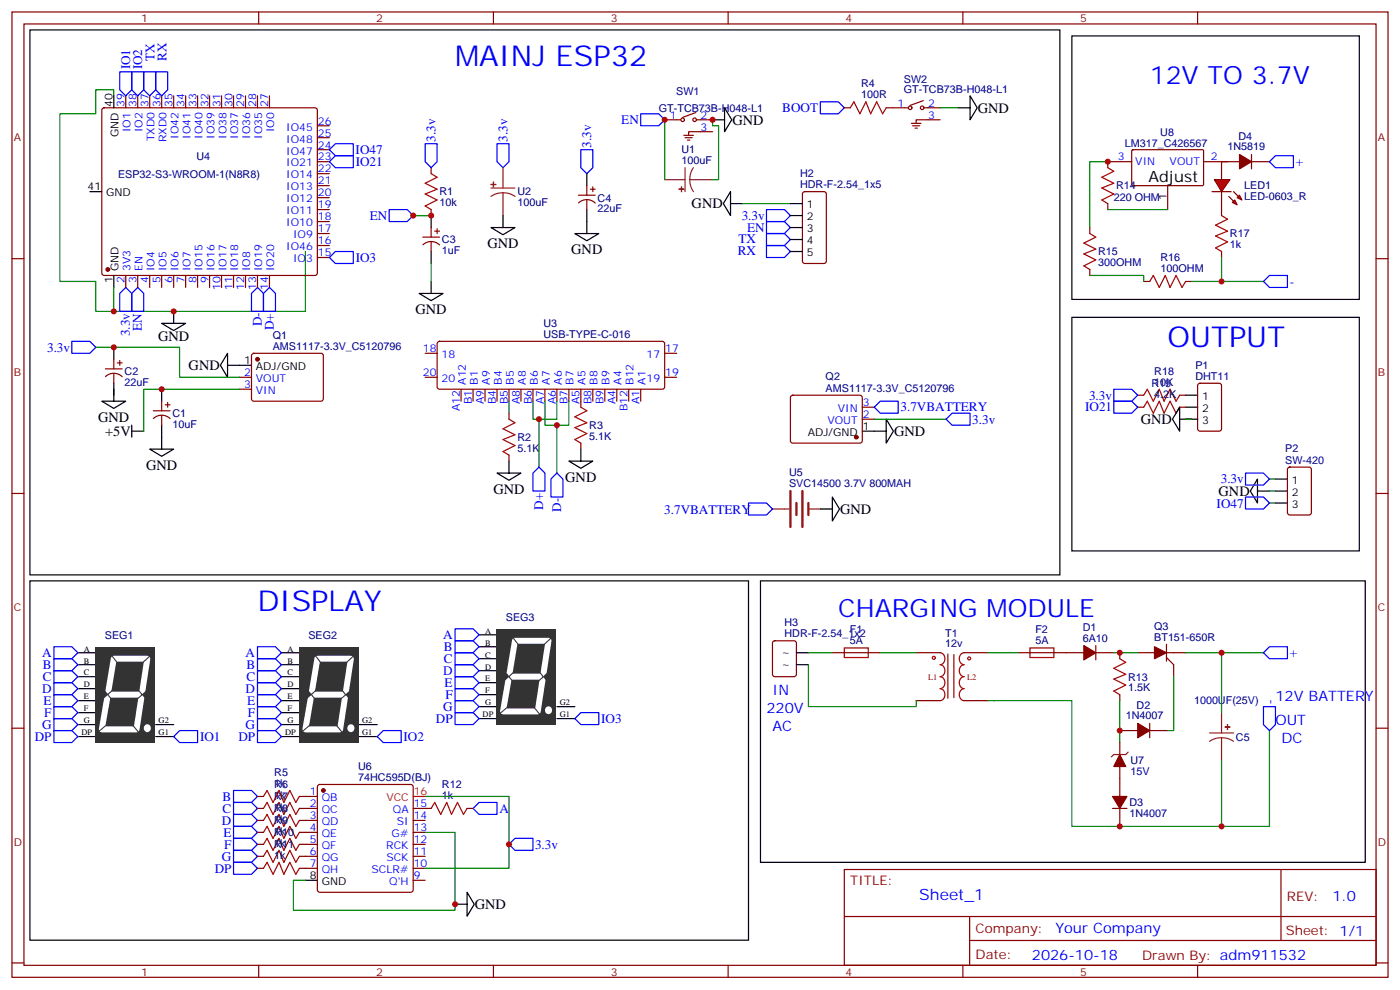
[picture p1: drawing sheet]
<svg xmlns="http://www.w3.org/2000/svg" width="412mm" height="292mm" viewBox="0 0 412 292" stroke-linecap="round" stroke-linejoin="round" font-family="sans-serif">
<g fill="none" stroke="#870000" stroke-width=".35">
<path d="M3.5 3.5h405.4v284.4h-405.4zM7.1 7.1h398.2v277.2h-398.2zM76.2 3.5v3.6M145.3 3.5v3.6M214.5 3.5v3.6M283.6 3.5v3.6M352.8 3.5v3.6M30.2 32l.5-.2h62.1l.5 .2 .2 .5v47.9l-.2 .5-.5 .2h-62.1l-.5-.2-.2-.5v-47.9zM37 28.2v3.6M40.6 28.2v3.6M44.1 28.2v3.6M47.6 28.2v3.6"/>
<path d="M51.2 28.2v3.6M54.7 28.2v3.6M58.2 28.2v3.6M61.7 28.2v3.6M65.3 28.2v3.6M68.8 28.2v3.6M72.3 28.2v3.6M75.8 28.2v3.6M79.4 28.2v3.6M93.5 37h3.5M195.8 35.3h4.6M201.4 39.9h2.9"/>
<path d="M205 33.2l-3.9 1.4M205.3 35.3h4.6M209.9 38.8h-7.1v1.1M248.7 31.8h1.8M261.1 31.8h6.3M268.5 36.3h2.8M268.8 37h2.1M269.5 37.7h.7M272 29.6l-3.9 1.4M272.3 31.8h4.6M276.9 35.3h-7v1M93.5 58.2h3.5"/>
<path d="M93.5 54.7h3.5M93.5 51.2h3.5M93.5 47.6h3.5M93.5 44.1h3.5M93.5 40.6h3.5M127 49.4v1.8M170.4 57.5h4.9M170.4 59.8a3.5 3.5 0 0 1 4.9 0M172.9 54.7v2.8M172.9 58.9v2.8M173.9 55.7h1.4M174.6 55v1.4"/>
<path d="M201.8 40.6h2.1M202.5 41.3h.7M236.6 56.7l.5-.3h5.6l.7 .5v20l-.4 .7h-5.9l-.7-.5v-20zM3.5 76.2h3.6M93.5 75.8h3.5M93.5 72.3h3.5M93.5 68.8h3.5M93.5 65.3h3.5M93.5 61.7h3.5M124.5 69.8h5M124.6 72.1a3.5 3.5 0 0 1 4.9 .1M127 61.7v1.8"/>
<path d="M127 67v2.8M127 71.3v2.8M128.1 68.1h1.4M128.8 67.4v1.4M405.3 76.2h3.6M37 81.1v3.6M40.6 81.1v3.6M44.1 81.1v3.6M47.6 81.1v3.6M51.2 81.1v3.6M54.7 81.1v3.6M58.2 81.1v3.6"/>
<path d="M61.7 81.1v3.6M65.3 81.1v3.6M68.8 81.1v3.6M72.3 81.1v3.6M75.8 81.1v3.6M79.4 81.1v3.6M31 108.7h5M31.1 110.9a3.5 3.5 0 0 1 4.9 .1M33.5 105.8v2.9M33.5 110.1v2.8M34.6 106.9h1.4M35.3 106.2v1.4"/>
<path d="M47.6 118.2v2.8M48.7 119.2h1.4M49.4 118.5v1.4M70.6 114.7h3.5M70.6 111.1h3.5M74.3 104.3l.5-.2h20l.4 .7v12.9l-.7 .5-20-.1-.4-.6v-12.7zM125.2 111.1h3.6M125.2 104.1h3.6M129 100.7l.5-.2h65.6l.5 .2 .2 .5v12.7l-.2 .5-.5 .3h-65.6l-.5-.3-.2-.5v-12.7zM135.8 114.7v3.5M139.3 114.7v3.5M142.9 114.7v3.5"/>
<path d="M146.4 114.7v3.5M149.9 114.7v3.5M153.5 114.7v3.5M157 114.7v3.5M160.5 114.7v3.5M164 114.7v3.5M167.6 114.7v3.5M171.1 114.7v5.2M174.6 114.7v3.5M178.2 114.7v3.5M181.7 114.7v3.5M185.2 114.7v3.5"/>
<path d="M188.7 114.7v3.5M195.8 111.1h3.5M195.8 104.1h3.5M233.1 116.6l.4-.2 20.1 .1 .4 .6-.1 13-.6 .4h-20l-.5-.7v-12.7zM254 119.9h3.5M45.2 121h4.9M45.2 123.3a3.5 3.5 0 0 1 4.9 0M47.6 122.4v2.8M149.9 121.7v1.8M149.9 134.1v1.7M171.1 130.5v1.8M254 123.5h3.5"/>
<path d="M3.5 145.3h3.6M405.3 145.3h3.6M3.5 214.5h3.6M405.3 214.5h3.6M248.7 256.1h156.6v28.2h-156.6zM377.3 256.1v20.9M248.7 270h156.5M285.6 277h119.6M285.6 270v14.1M3.5 283.6h3.6M76.2 284.3v3.6M145.3 284.3v3.6"/>
<path d="M214.5 284.3v3.6M283.6 284.3v3.6M352.8 284.3v3.6M405.3 283.6h3.6"/>
<circle cx="201.1" cy="35.3" r=".53"/>
<circle cx="204.6" cy="35.3" r=".53"/>
<circle cx="268.1" cy="31.7" r=".53"/>
<circle cx="271.6" cy="31.7" r=".53"/>
</g>
<g fill="none" stroke="#000" stroke-width=".35">
<path d="M8.8 8.8h303.4v160.5h-303.4zM33.5 28.2v3.6M209.9 35.3h3.5M213.4 31.8l2.1 3.5-2.1 3.5zM282.2 31.8h3.6M285.8 28.2l2.1 3.6-2.1 3.5zM26.5 56.4h3.5M172.9 51.2v3.5M215.2 56.4v7.1l-2.1-3.5zM215.2 60h3.5M232.8 60h3.6M127 63.5v3.5"/>
<path d="M127 74.1v3.5M144.6 67h7.1l-3.5 2.1zM148.2 63.5v3.5M169.3 68.8h7.1l-3.5 2.1zM172.9 61.7v7.1M232.8 63.5h3.6M232.8 67h3.6M232.8 70.6h3.6M232.8 74.1h3.6M33.5 81.1v3.6M47.6 95.2h7.1l-3.5 2.2zM51.2 91.7v3.5"/>
<path d="M123.5 86.4h7l-3.5 2.1zM127 82.9v3.5M30 118.2h7l-3.5 2.1zM33.5 102.3v3.5M33.5 112.9v5.3M47.6 114.7v3.5M67 104.1v7l-2.1-3.5zM67 107.6h7.1M38.8 127h3.5M38.8 125.2v3.6M44.1 132.3h7.1l-3.6 2.1zM47.6 125.2v7.1"/>
<path d="M146.4 139.3h7.1l-3.6 2.2zM149.9 135.8v3.5M167.6 135.8h7l-3.5 2.1zM171.1 132.3v3.5M254 127h7.1M261.1 123.5l2.1 3.5-2.1 3.5zM241.7 149.9h3.5M245.2 146.4l2.1 3.5-2.1 3.6zM22.9 192.3h5.3M22.9 195.8h5.3M22.9 199.3h5.3M22.9 202.8h5.3"/>
<path d="M22.9 206.4h5.3M22.9 209.9h5.3M22.9 213.4h5.3M22.9 217h5.3M45.9 213.4h5.3M45.9 217h5.3"/>
</g>
<g fill="none" stroke="#008700" stroke-width=".35">
<path d="M33.5 28.2v-1.7h-5.3v7h-10.6v49.4h10.6v8.8h61.8v-17.6M195.8 35.3v17.6M209.9 35.3v1.7h1.8v15.9h-1.8M276.9 31.8h5.3M218.7 60h14.1M121.7 63.5h5.3M127 77.6v5.3M33.5 84.7v7M28.2 102.3h24.7v8.8h17.7M70.6 114.7h-28.3v12.3M149.9 118.2v3.5M157 118.2v5.3h7v-5.3"/>
<path d="M160.5 118.2v7h7.1v-7M158.7 123.5v14.1M164 125.2v14.1M257.5 123.5h21.2"/>
</g>
<g fill="#870000" stroke="#870000" stroke-width=".35">
<circle cx="75.8" cy="105.8" r=".53"/>
<circle cx="31.7" cy="79.4" r=".53"/>
<circle cx="252.2" cy="128.8" r=".53"/>
</g>
<g fill="none" stroke="#00f" stroke-width=".35">
<path d="M42.3 21.2h3.6v5.3l-1.8 1.7-1.8-1.7zM45.9 21.2h3.5v5.3l-1.8 1.7-1.7-1.7zM188.7 33.5h5.3l1.8 1.8-1.8 1.7h-5.3zM241.7 30h5.2l1.8 1.8-1.8 1.7h-5.2zM125.2 42.3h3.6v5.3l-1.8 1.8-1.8-1.8zM146.4 42.3h3.5v5.3l-1.7 1.8-1.8-1.8zM171.1 44.1h3.5v5.3l-1.7 1.8-1.8-1.8zM114.7 61.7h5.2l1.8 1.8-1.8 1.8h-5.2zM225.8 61.7h5.3l1.7 1.8-1.7 1.8h-5.3zM225.8 65.3h5.3l1.7 1.7-1.7 1.8h-5.3zM225.8 72.3h5.3l1.7 1.8-1.7 1.7h-5.3zM225.8 68.8h5.3l1.7 1.8-1.7 1.7h-5.3z"/>
<path d="M37 84.7l1.8 1.7v5.3h-3.5v-5.3zM38.8 86.4l1.8-1.7 1.7 1.7v5.3h-3.5zM75.8 84.7l1.8 1.7v5.3h-3.5v-5.3zM79.4 84.7l1.7 1.7v5.3h-3.5v-5.3zM21.2 100.5h5.3l1.7 1.8-1.7 1.8h-5.3zM259.3 118.2h5.3v3.5h-5.3l-1.8-1.8zM158.7 137.6l1.8 1.7v5.3h-3.5v-5.3zM164 139.3l1.8 1.8v5.3h-3.5v-5.3zM278.7 123.5l1.8-1.8h5.3v3.5h-5.3zM220.5 148.2h5.3l1.7 1.7-1.7 1.8h-5.3z"/>
</g>
<path d="M250.5 31.8l1-1.8 1.8 3.5 1.8-3.5 1.4 3.5 1.7-3.5 1.8 3.5 1.1-1.7M127 51.2l1.8 1-3.6 1.8 3.6 1.7-3.6 1.4 3.6 1.8-3.6 1.8 1.8 1M171.1 119.9l1.8 1.1-3.6 1.8 3.6 1.7-3.6 1.4 3.6 1.8-3.6 1.8 1.8 1M149.9 123.5l1.8 1-3.5 1.8 3.5 1.8-3.5 1.4 3.5 1.7-3.5 1.8 1.7 1.1" fill="none" stroke="#a10000" stroke-width=".35"/>
<g fill="#8c2424" stroke="#8c2424" stroke-width=".35">
<path d="M145.3 53.6l.1 1.4z"/>
<path d="M144.6 54.3l1.4 .1z"/>
<path d="M200 55.7h1.4z"/>
<path d="M200.7 55l.1 1.4z"/>
</g>
<path d="M144.6 55.4h7.1M148.2 56.8l-1.9 .2-1.7 .9M148.2 56.8l1.8 .2 1.7 .9M148.2 49.4v6M148.2 56.8v6.7M195.8 52.9h6M201.8 49.4v7M203.2 52.9l.2 1.9 .9 1.6M203.2 52.9h6.7M204.3 49.4l-.9 1.7-.2 1.8M227.5 149.9h5M238.1 149.9h3.6" fill="none" stroke="#8c2424" stroke-width=".35"/>
<path d="M232.8 144.6v10.6M234.6 148.2v3.5M236.4 144.6v10.6M238.1 148.2v3.5" fill="none" stroke="#8c2424" stroke-width=".71"/>
<path d="M28 190.5h17.7v28.3h-17.7z" fill="#333"/>
<path d="M31.7 204.6l-1.7 10.2h10.2l3.2-20.8h-9.9l-1.8 10.6h9.9" fill="none" stroke="#fff" stroke-width="1.8"/>
<path d="M32.8 193l9.1 11.7-13.3 11.2M44.4 193l-12.7 11.6 9.6 11.7" fill="none" stroke="#333" stroke-width=".32"/>
<path d="M30.7 203.1l1.2 1.5-1.7 1.4zM41.7 204.6l1.1 1.3 .4-2.7z" fill="#333"/>
<circle cx="43.3" cy="214.5" r="1.11" fill="#fff"/>
<path d="M82.9 192.3h5.3M82.9 195.8h5.3M82.9 199.3h5.3M82.9 202.8h5.3M82.9 206.4h5.3M82.9 209.9h5.3M82.9 213.4h5.3M82.9 217h5.3M105.8 213.4h5.3M105.8 217h5.3" fill="none" stroke="#000" stroke-width=".35"/>
<path d="M88 190.5h17.7v28.3h-17.7z" fill="#333"/>
<path d="M91.7 204.6l-1.7 10.2h10.2l3.2-20.8h-9.9l-1.8 10.6h9.9" fill="none" stroke="#fff" stroke-width="1.8"/>
<path d="M92.8 193l9 11.7-13.3 11.2M104.4 193l-12.7 11.6 9.5 11.7" fill="none" stroke="#333" stroke-width=".32"/>
<path d="M90.7 203.1l1.2 1.5-1.7 1.4zM101.7 204.6l1.1 1.3 .4-2.7z" fill="#333"/>
<circle cx="103.3" cy="214.5" r="1.11" fill="#fff"/>
<path d="M141.1 187h5.3M141.1 190.5h5.3M141.1 194h5.3M141.1 197.6h5.3M141.1 201.1h5.3M141.1 204.6h5.3M141.1 208.1h5.3M141.1 211.7h5.3M164 208.1h5.3M164 211.7h5.3" fill="none" stroke="#000" stroke-width=".35"/>
<path d="M146.2 185.2h17.7v28.3h-17.7z" fill="#333"/>
<path d="M149.9 199.3l-1.7 10.2h10.2l3.2-20.8h-9.9l-1.8 10.6h9.9" fill="none" stroke="#fff" stroke-width="1.8"/>
<path d="M151 187.7l9 11.7-13.2 11.2M162.6 187.7l-12.7 11.6 9.6 11.7" fill="none" stroke="#333" stroke-width=".32"/>
<path d="M148.9 197.8l1.2 1.5-1.7 1.4zM159.9 199.3l1.1 1.3 .4-2.7z" fill="#333"/>
<circle cx="161.5" cy="209.2" r="1.11" fill="#fff"/>
<path d="M121.7 234.6h3.5" fill="none" stroke="#f00" stroke-width=".35"/>
<g fill="none" stroke="#870000" stroke-width=".35">
<path d="M326.3 60v1.7M333.4 47.6h-7.1v1.8M333.4 44.3l.3-.2h20.7l.1 .3v10.1l-.3 .2-20.7-.1-.1-.3zM344 54.7v7M354.5 47.6h10.6M368.7 47.6h5.2M368.7 45.5v4.2M321 67v1.8M321 79.4v1.7M336.9 82.9h1.8M349.2 82.9h1.8M227.8 188.9l.4-.2h5.7l.6 .5 .1 9.4-.5 .7h-5.9l-.6-.4-.1-9.5z"/>
<path d="M245.2 192.3h14.1M269.9 192.3h7M284 192.3h7M299.9 192.3h19.4M322.8 192.3h5.3M322.8 190.1v4.3M329.8 192.3v1.7M335.1 192.3h5.3M343.6 192.3h5.6M343.6 193.7l2.1 2.1v3.5M343.6 189.8v4.9M269.9 206.4h7"/>
<path d="M284 206.4h7M329.8 215.2h5.3M329.8 204.6v1.8M329.8 218.7v3.5M338.7 213.1v4.2M338.7 215.2h5.3M75.8 238.1h1.8M75.8 234.6h1.8M88.2 238.1h5.3M88.2 234.6h5.3M93.7 231.3l.5-.2h26.8l.5 .2 .2 .5v30.3l-.2 .5-.5 .2h-26.8l-.5-.2-.2-.5v-30.3zM121.7 238.1h5.3"/>
<path d="M137.6 238.1h1.7M327.7 238.1h4.3M329.8 225.8v8.8M329.8 238.1v5.3M75.8 241.7h1.8M75.8 245.2h1.8M75.8 248.7h1.8M75.8 252.2h1.8M75.8 255.8h1.8M88.2 241.7h5.3M88.2 245.2h5.3M88.2 248.7h5.3"/>
<path d="M88.2 252.2h5.3M88.2 255.8h5.3M121.7 241.7h3.5M121.7 245.2h3.5M121.7 248.7h3.5M121.7 252.2h3.5M121.7 255.8h3.5M121.7 259.3h3.5"/>
</g>
<path d="M315.7 10.6h84.7v77.6h-84.7zM8.8 171.1h211.7v105.8h-211.7zM224 171.1h178.2v82.9h-178.2zM234.6 195.8h3.5M234.6 192.3h3.5M90 259.3h3.5M134.1 266.3h3.5M137.6 262.8l2.1 3.5-2.1 3.6z" fill="none" stroke="#000" stroke-width=".35"/>
<g fill="#870000" stroke="#870000" stroke-width=".35">
<path d="M319.3 190.1l3.5 2.2-3.5 2.1z"/>
<path d="M335.1 213.1l3.6 2.1-3.6 2.1z"/>
<path d="M327.7 234.6h4.3l-2.2 3.5z"/>
<path d="M340.1 190.5l3.5 1.8-3.5 1.7z"/>
<path d="M329.8 222.2l1.8 3.6h-3.5z"/>
<path d="M365.1 45.5l3.6 2.1-3.6 2.1z"/>
<circle cx="95.2" cy="232.8" r=".53"/>
</g>
<g fill="none" stroke="#00f" stroke-width=".35">
<path d="M35.3 21.2h3.5v5.3l-1.8 1.7-1.7-1.7zM38.8 21.2h3.5v5.3l-1.7 1.7-1.8-1.7zM97 75.8l1.8-1.7h5.3v3.5h-5.3zM15.9 190.5h5.3l1.7 1.8-1.7 1.7h-5.3zM15.9 194h5.3l1.7 1.8-1.7 1.8h-5.3zM15.9 197.6h5.3l1.7 1.7-1.7 1.8h-5.3zM75.8 190.5h5.3l1.8 1.8-1.8 1.7h-5.3zM75.8 194h5.3l1.8 1.8-1.8 1.8h-5.3zM75.8 197.6h5.3l1.8 1.7-1.8 1.8h-5.3zM134.1 185.2h5.2l1.8 1.8-1.8 1.7h-5.2zM134.1 188.7h5.2l1.8 1.8-1.8 1.8h-5.2zM134.1 192.3h5.2l1.8 1.7-1.8 1.8h-5.2z"/>
<path d="M134.1 195.8h5.2l1.8 1.8-1.8 1.7h-5.2zM134.1 199.3h5.2l1.8 1.8-1.8 1.7h-5.2zM15.9 201.1h5.3l1.7 1.7-1.7 1.8h-5.3zM15.9 204.6h5.3l1.7 1.8-1.7 1.7h-5.3zM15.9 208.1h5.3l1.7 1.8-1.7 1.8h-5.3zM15.9 211.7h5.3l1.7 1.7-1.7 1.8h-5.3zM15.9 215.2h5.3l1.7 1.8-1.7 1.7h-5.3zM51.2 217l1.7-1.8h5.3v3.5h-5.3zM75.8 201.1h5.3l1.8 1.7-1.8 1.8h-5.3zM75.8 204.6h5.3l1.8 1.8-1.8 1.7h-5.3zM75.8 208.1h5.3l1.8 1.8-1.8 1.8h-5.3zM75.8 211.7h5.3l1.8 1.7-1.8 1.8h-5.3z"/>
<path d="M75.8 215.2h5.3l1.8 1.8-1.8 1.7h-5.3zM111.1 217l1.8-1.8h5.3v3.5h-5.3zM134.1 202.8h5.2l1.8 1.8-1.8 1.8h-5.2zM134.1 209.9h5.2l1.8 1.8-1.8 1.7h-5.2zM134.1 206.4h5.2l1.8 1.7-1.8 1.8h-5.2zM169.3 211.7l1.8-1.8h5.3v3.5h-5.3zM68.8 239.9h5.3l1.7 1.8-1.7 1.7h-5.3zM68.8 236.4h5.3l1.7 1.7-1.7 1.8h-5.3zM68.8 232.8h5.3l1.7 1.8-1.7 1.8h-5.3zM139.3 238.1l1.8-1.7h5.3v3.5h-5.3zM68.8 254h5.3l1.7 1.8-1.7 1.7h-5.3zM68.8 250.5h5.3l1.7 1.7-1.7 1.8h-5.3z"/>
<path d="M68.8 246.9h5.3l1.7 1.8-1.7 1.8h-5.3zM68.8 243.4h5.3l1.7 1.8-1.7 1.7h-5.3zM149.9 248.7l1.8-1.8h5.3v3.6h-5.3z"/>
</g>
<g fill="none" stroke="#a10000" stroke-width=".35">
<path d="M326.3 49.4l1.8 1-3.5 1.8 3.5 1.8-3.5 1.4 3.5 1.7-3.5 1.8 1.7 1.1M321 68.8l1.8 1-3.5 1.8 3.5 1.8-3.5 1.4 3.5 1.8-3.5 1.7 1.7 1.1M338.7 82.9l1-1.8 1.8 3.6 1.8-3.6 1.4 3.6 1.7-3.6 1.8 3.6 1-1.8M248.7 190.9h7.1v2.8h-7.1zM276.9 192.3a1.81 1.81 0 0 1 1.4 1.7 1.81 1.81 0 0 1-1.4 1.8 1.81 1.81 0 0 1 1.4 1.8 1.81 1.81 0 0 1-1.4 1.7 1.81 1.81 0 0 1 1.4 1.8 1.81 1.81 0 0 1-1.4 1.7 1.81 1.81 0 0 1 1.4 1.8 1.81 1.81 0 0 1-1.4 1.8M279.2 192.6v13.1M281 192.8v12.7M284 192.3a1.81 1.81 0 0 0-1.4 1.7 1.81 1.81 0 0 0 1.4 1.8 1.81 1.81 0 0 0-1.4 1.8 1.81 1.81 0 0 0 1.4 1.7 1.81 1.81 0 0 0-1.4 1.8 1.81 1.81 0 0 0 1.4 1.7 1.81 1.81 0 0 0-1.4 1.8 1.81 1.81 0 0 0 1.4 1.8M303.4 190.9h7v2.8h-7zM329.8 194l1.8 1.1-3.5 1.7 3.5 1.8-3.5 1.4 3.5 1.8-3.5 1.8 1.7 1M77.6 238.1l1.1-1.7 1.7 3.5 1.8-3.5 1.4 3.5 1.8-3.5 1.7 3.5 1.1-1.8M77.6 234.6l1.1-1.8 1.7 3.6 1.8-3.6 1.4 3.6 1.8-3.6 1.7 3.6 1.1-1.8"/>
<path d="M127 238.1l1.1-1.7 1.7 3.5 1.8-3.5 1.4 3.5 1.8-3.5 1.7 3.5 1.1-1.8M77.6 255.8l1.1-1.8 1.7 3.5 1.8-3.5 1.4 3.5 1.8-3.5 1.7 3.5 1.1-1.7M77.6 241.7l1.1-1.8 1.7 3.5 1.8-3.5 1.4 3.5 1.8-3.5 1.7 3.5 1.1-1.7M77.6 252.2l1.1-1.7 1.7 3.5 1.8-3.5 1.4 3.5 1.8-3.5 1.7 3.5 1.1-1.8M77.6 245.2l1.1-1.8 1.7 3.5 1.8-3.5 1.4 3.5 1.8-3.5 1.7 3.5 1.1-1.7M77.6 248.7l1.1-1.8 1.7 3.6 1.8-3.6 1.4 3.6 1.8-3.6 1.7 3.6 1.1-1.8"/>
<circle cx="275.1" cy="193.8" r=".44"/>
<circle cx="285.5" cy="193.9" r=".44"/>
</g>
<g fill="none" stroke="#008700" stroke-width=".35">
<path d="M326.3 47.6h-5.3v19.4M326.3 61.7h17.7M321 81.1h15.9v1.8M351 82.9h21.2M238.1 195.8v12.3h31.8v-1.7M238.1 192.3h7.1M259.3 192.3h10.6M291 192.3h8.9M328.1 192.3h7M345.7 199.3v15.9h-1.7M349.2 192.3h23M359.8 192.3v17.6"/>
<path d="M291 206.4h24.7v37h58.2v-28.2M329.8 206.4v12.3M125.2 234.6h24.7v21.2h-24.7M359.8 224v19.4M125.2 245.2h8.9v22.9h-47.7v-8.8h3.6"/>
</g>
<path d="M356.3 215.9h7.1M359.8 217.3l-1.8 .2-1.7 .9M359.8 217.3l1.9 .3 1.7 .8M359.8 209.9v6M359.8 217.3v6.7M332.3 221.5l-.7 .7h-3.5l-.7 .8" fill="none" stroke="#8c2424" stroke-width=".35"/>
<g fill="#8c2424" stroke="#8c2424" stroke-width=".35">
<path d="M360.9 214.1l1.4 .1z"/>
<path d="M361.6 213.4v1.4z"/>
</g>
<g fill="#f00" stroke="#870000" stroke-width=".35">
<path d="M357.7 52.9h4.6l-2.5 3.5z"/>
<path d="M357 56.4h5.7z"/>
</g>
<g fill="#870000" stroke="#870000" stroke-width=".35">
<path d="M363.4 56.4l1.4 1.5z"/>
<path d="M361.9 57.9l1.5 1.4z"/>
</g>
<g fill="#f00" stroke="#870000" stroke-width=".35">
<path d="M364.4 58.2l.7-.7 .7 1.4z"/>
<path d="M363 59.6l.7-.7 .7 1.4z"/>
</g>
<path d="M359.8 47.6v5.3M359.8 56.4v7.1M359.8 74.1v1.7M335.1 116.4h1.8M335.1 119.9h1.8M347.5 116.4h1.7M347.5 119.9h1.7M353 113.1l.5-.2h5.6l.7 .4v13l-.4 .6-5.9 .1-.7-.5v-12.9zM379.5 137.8l.4-.2h5.7l.6 .4 .1 13-.5 .6-5.9 .1-.6-.5-.1-12.9z" fill="none" stroke="#870000" stroke-width=".35"/>
<path d="M359.8 63.5l1.8 1.1-3.5 1.7 3.5 1.8-3.5 1.4 3.5 1.8-3.5 1.7 1.7 1.1M336.9 116.4l1.1-1.7 1.7 3.5 1.8-3.5 1.4 3.5 1.8-3.5 1.7 3.5 1.1-1.8M336.9 119.9l1.1-1.7 1.7 3.5 1.8-3.5 1.4 3.5 1.8-3.5 1.7 3.5 1.1-1.8" fill="none" stroke="#a10000" stroke-width=".35"/>
<path d="M359.8 75.8v7.1M349.2 123.5h1.8M373.9 144.6h1.8M373.9 141.1h1.8M373.9 148.2h1.8" fill="none" stroke="#008700" stroke-width=".35"/>
<path d="M97 47.6l1.8-1.7h5.3v3.5h-5.3zM98.8 42.3h5.3v3.6h-5.3l-1.8-1.8zM373.9 47.6l1.8-1.7h5.3v3.5h-5.3zM373.9 81.1h5.3v3.6h-5.3l-1.7-1.8zM328.1 114.7h5.3l1.7 1.7-1.7 1.8h-5.3zM328.1 118.2h5.3l1.7 1.7-1.7 1.8h-5.3zM366.9 139.3h5.3l1.7 1.8-1.7 1.8h-5.3zM366.9 146.4h5.3l1.7 1.8-1.7 1.7h-5.3zM373.9 190.5h5.3v3.5h-5.3l-1.7-1.7zM372.2 208.1h3.5v5.3l-1.8 1.8-1.7-1.8z" fill="none" stroke="#00f" stroke-width=".35"/>
<path d="M315.7 93.5h84.7v68.8h-84.7zM347.5 119.9v7.1l-2.1-3.5zM349.2 119.9h3.6M349.2 116.4h3.6M347.5 123.5h5.3M370.4 141.1v7.1l-2.1-3.6zM370.4 144.6h3.5M375.7 144.6h3.5M375.7 141.1h3.5M375.7 148.2h3.5" fill="none" stroke="#000" stroke-width=".35"/>
<g fill="#c00">
<circle cx="51.2" cy="91.7" r=".88"/>
<circle cx="47.6" cy="114.7" r=".88"/>
<circle cx="127" cy="63.5" r=".88"/>
<circle cx="121.7" cy="63.5" r=".88"/>
<circle cx="33.5" cy="102.3" r=".88"/>
<circle cx="164" cy="125.2" r=".88"/>
<circle cx="158.8" cy="123.5" r=".88"/>
<circle cx="33.5" cy="91.7" r=".88"/>
<circle cx="195.8" cy="35.3" r=".88"/>
<circle cx="209.9" cy="35.3" r=".88"/>
<circle cx="134.1" cy="266.3" r=".88"/>
<circle cx="149.9" cy="248.7" r=".88"/>
<circle cx="329.8" cy="192.3" r=".88"/>
<circle cx="329.8" cy="215.2" r=".88"/>
<circle cx="329.8" cy="243.4" r=".88"/>
<circle cx="359.8" cy="192.3" r=".88"/>
<circle cx="359.8" cy="243.4" r=".88"/>
<circle cx="326.3" cy="47.6" r=".88"/>
<circle cx="359.8" cy="82.9" r=".88"/>
</g>
<g font-size="8.5" fill="#00f">
<text x="134.1" y="19.4">MAINJ ESP32</text>
<text x="344" y="102.3">OUTPUT</text>
<text x="75.8" y="179.9">DISPLAY</text>
</g>
<g font-size="7.4" fill="#00f">
<text x="338.7" y="24.7">12V TO 3.7V</text>
<text x="246.9" y="181.7">CHARGING MODULE</text>
</g>
<text font-size="4.6" x="338.3" y="53.6">Adjust</text>
<text font-size="4.6" fill="#00f" x="270.8" y="265.1">Sheet_1</text>
<g font-size="4.2">
<text x="288" y="33.2">GND</text>
<text x="215.7" y="36.7">GND</text>
<text x="203.7" y="61.3">GND</text>
<text x="143.6" y="73.1">GND</text>
<text x="168.3" y="74.9">GND</text>
<text x="122.4" y="92.5">GND</text>
<text x="46.6" y="100.5">GND</text>
<text x="55.6" y="109">GND</text>
<text x="28.9" y="124.3">GND</text>
<text x="336" y="124.8">GND</text>
<text x="31" y="128.4">+5V</text>
<text x="263.3" y="128.4">GND</text>
<text x="43" y="138.4">GND</text>
<text x="166.5" y="141.9">GND</text>
<text x="145.3" y="145.5">GND</text>
<text x="359" y="146">GND</text>
<text x="247.5" y="151.3">GND</text>
<text x="139.9" y="267.8">GND</text>
</g>
<g font-size="4.2" fill="#00f">
<text x="225.8" y="209.9">220V</text>
<text x="227.5" y="204.6">IN</text>
<text x="375.7" y="206.4">12V BATTERY</text>
<text x="227.5" y="215.2">AC</text>
<text x="375.7" y="213.4">OUT</text>
<text x="377.5" y="218.7">DC</text>
<text x="392.5" y="265.4">1.0</text>
<text x="310.9" y="274.9">Your Company</text>
<text x="304" y="282.7">2026-10-18</text>
</g>
<g font-size="3.9" fill="#00f">
<text x="45.5" y="18" transform="rotate(-90 45.5 18)">TX</text>
<text x="49" y="18" transform="rotate(-90 49 18)">RX</text>
<text x="38.4" y="20.5" transform="rotate(-90 38.4 20.5)">IO1</text>
<text x="41.9" y="20.5" transform="rotate(-90 41.9 20.5)">IO2</text>
<text x="230.4" y="33">BOOT</text>
<text x="128.3" y="41.7" transform="rotate(-90 128.3 41.7)">3.3v</text>
<text x="149.5" y="41.7" transform="rotate(-90 149.5 41.7)">3.3v</text>
<text x="183" y="36.5">EN</text>
<text x="104.8" y="45.3">IO47</text>
<text x="174.2" y="43.5" transform="rotate(-90 174.2 43.5)">3.3v</text>
<text x="104.8" y="48.8">IO21</text>
<text x="381.7" y="48.9">+</text>
<text x="108.9" y="64.7">EN</text>
<text x="218.5" y="64.7">3.3v</text>
<text x="217.5" y="71.7">TX</text>
<text x="220.1" y="68.3">EN</text>
<text x="104.8" y="77.2">IO3</text>
<text x="217.3" y="75.1">RX</text>
<text x="379.9" y="84.2">-</text>
<text x="38.3" y="99" transform="rotate(-90 38.3 99)">3.3v</text>
<text x="41.8" y="97.4" transform="rotate(-90 41.8 97.4)">EN</text>
<text x="77.1" y="96" transform="rotate(-90 77.1 96)">D-</text>
<text x="80.6" y="97.3" transform="rotate(-90 80.6 97.3)">D+</text>
<text x="13.9" y="103.5">3.3v</text>
<text x="320.8" y="117.7">3.3v</text>
<text x="265.3" y="121.2">3.7VBATTERY</text>
<text x="286.4" y="124.8">3.3v</text>
<text x="319.6" y="121.2">IO21</text>
<text x="359.6" y="142.4">3.3v</text>
<text x="358.4" y="149.5">IO47</text>
<text x="160" y="150.2" transform="rotate(-90 160 150.2)">D+</text>
<text x="165.3" y="150.7" transform="rotate(-90 165.3 150.7)">D-</text>
<text x="195.7" y="151.3">3.7VBATTERY</text>
<text x="130.6" y="188.2">A</text>
<text x="130.8" y="191.8">B</text>
<text x="12.4" y="193.5">A</text>
<text x="12.6" y="197">B</text>
<text x="72.3" y="193.5">A</text>
<text x="72.6" y="197.1">B</text>
<text x="130.8" y="195.3">C</text>
<text x="379.9" y="193.5">+</text>
<text x="12.6" y="200.6">C</text>
<text x="72.6" y="200.6">C</text>
<text x="130.6" y="198.8">D</text>
<text x="131" y="202.3">E</text>
<text x="12.4" y="204.1">D</text>
<text x="12.8" y="207.6">E</text>
<text x="72.3" y="204.1">D</text>
<text x="72.8" y="207.6">E</text>
<text x="130.6" y="209.4">G</text>
<text x="131.2" y="205.9">F</text>
<text x="375.2" y="207.4" transform="rotate(-90 375.2 207.4)">-</text>
<text x="12.4" y="214.7">G</text>
<text x="13" y="211.2">F</text>
<text x="72.3" y="214.7">G</text>
<text x="73" y="211.2">F</text>
<text x="128.4" y="212.9">DP</text>
<text x="177.1" y="212.9">IO3</text>
<text x="10.2" y="218.2">DP</text>
<text x="58.9" y="218.2">IO1</text>
<text x="70.2" y="218.2">DP</text>
<text x="118.9" y="218.2">IO2</text>
<text x="65.6" y="239.4">C</text>
<text x="65.6" y="235.9">B</text>
<text x="147.1" y="239.4">A</text>
<text x="65.4" y="242.9">D</text>
<text x="65.8" y="246.4">E</text>
<text x="66" y="250">F</text>
<text x="157.6" y="250">3.3v</text>
<text x="63.3" y="257">DP</text>
<text x="65.4" y="253.5">G</text>
</g>
<g font-size="3.9" fill="#800">
<text x="250.5" y="260.7">TITLE:</text>
<text x="379.1" y="265.4">REV:</text>
<text x="287.4" y="274.9">Company:</text>
<text x="378.7" y="275.5">Sheet: 1/1</text>
<text x="287.4" y="282.6">Date:</text>
<text x="336.4" y="282.7">Drawn By: adm911532</text>
</g>
<g font-size="3.2" fill="#800">
<text x="41.6" y="6.5">1</text>
<text x="110.8" y="6.5">2</text>
<text x="179.9" y="6.5">3</text>
<text x="249.1" y="6.5">4</text>
<text x="318.2" y="6.5">5</text>
<text x="4.1" y="41.6">A</text>
<text x="405.9" y="41.6">A</text>
<text x="4.1" y="110.8">B</text>
<text x="405.9" y="110.8">B</text>
<text x="4.1" y="179.9">C</text>
<text x="405.9" y="179.9">C</text>
<text x="4.1" y="249.1">D</text>
<text x="405.9" y="249.1">D</text>
<text x="41.6" y="287.3">1</text>
<text x="110.8" y="287.3">2</text>
<text x="179.9" y="287.3">3</text>
<text x="249.1" y="287.3">4</text>
<text x="318.2" y="287.3">5</text>
</g>
<g font-size="3.2" fill="#000080">
<text x="199.2" y="28">SW1</text>
<text x="253.7" y="28.9">100R</text>
<text x="253.7" y="25.7">R4</text>
<text x="266.2" y="27.5">GT-TCB73B-H048-L1</text>
<text x="266.2" y="24.5">SW2</text>
<text x="194.1" y="33">GT-TCB73B-H048-L1</text>
<text x="341.8" y="40">U8</text>
<text x="364.8" y="41.2">D4</text>
<text x="57.9" y="47">U4</text>
<text x="200.7" y="45.1">U1</text>
<text x="331.3" y="43.4">LM317_C426567</text>
<text x="361.6" y="44.1">1N5819</text>
<text x="34.8" y="52.3">ESP32-S3-WROOM-1(N8R8)</text>
<text x="200.7" y="48.3">100uF</text>
<text x="235.7" y="52.1">H2</text>
<text x="129.5" y="57.5">R1</text>
<text x="152.4" y="57.5">U2</text>
<text x="176" y="59.4">C4</text>
<text x="235.7" y="55.4">HDR-F-2.54_1x5</text>
<text x="328.1" y="59.3">220 OHM</text>
<text x="328.8" y="55.8">R14</text>
<text x="366.5" y="59">LED-0603_R</text>
<text x="366.5" y="55.8">LED1</text>
<text x="129.5" y="60.8">10k</text>
<text x="152.4" y="60.8">100uF</text>
<text x="176" y="62.6">22uF</text>
<text x="130.2" y="71.7">C3</text>
<text x="362.3" y="69.9">R17</text>
<text x="130.2" y="74.9">1uF</text>
<text x="323.5" y="75.2">R15</text>
<text x="341.9" y="76.8">R16</text>
<text x="362.3" y="73.1">1k</text>
<text x="323.5" y="78.4">300OHM</text>
<text x="341.9" y="80.1">100OHM</text>
<text x="80.4" y="99.8">Q1</text>
<text x="160.1" y="99.5">USB-TYPE-C-016</text>
<text x="160.1" y="96.5">U3</text>
<text x="80.4" y="103">AMS1117-3.3V_C5120796</text>
<text x="36.7" y="113.7">22uF</text>
<text x="36.7" y="110.5">C2</text>
<text x="243.2" y="111.8">Q2</text>
<text x="340" y="113.6">10K</text>
<text x="340" y="110.3">R18</text>
<text x="352.1" y="111.8">DHT11</text>
<text x="352.1" y="108.6">P1</text>
<text x="243.2" y="115.4">AMS1117-3.3V_C5120796</text>
<text x="339.2" y="114">R19</text>
<text x="340" y="117.1">4.2K</text>
<text x="50.8" y="122.8">C1</text>
<text x="50.8" y="126">10uF</text>
<text x="152.4" y="129.9">R2</text>
<text x="173.6" y="129.6">5.1K</text>
<text x="173.6" y="126.4">R3</text>
<text x="152.4" y="133.1">5.1K</text>
<text x="378.6" y="136.5">SW-420</text>
<text x="378.6" y="133.3">P2</text>
<text x="232.4" y="143.6">SVC14500 3.7V 800MAH</text>
<text x="232.4" y="140.3">U5</text>
<text x="149" y="182.9">SEG3</text>
<text x="231.1" y="184.4">H3</text>
<text x="318.9" y="185.8">D1</text>
<text x="340" y="185.5">Q3</text>
<text x="30.9" y="188.2">SEG1</text>
<text x="90.9" y="188.2">SEG2</text>
<text x="231.1" y="187.7">HDR-F-2.54_1x2</text>
<text x="250.3" y="189.8">5A</text>
<text x="250.3" y="186.5">F1</text>
<text x="278.4" y="190.5">12v</text>
<text x="278.4" y="187.5">T1</text>
<text x="305" y="189.8">5A</text>
<text x="305" y="186.5">F2</text>
<text x="318.9" y="189.1">6A10</text>
<text x="340" y="188.7">BT151-650R</text>
<text x="332.3" y="203.6">1.5K</text>
<text x="332.3" y="200.5">R13</text>
<text x="334.8" y="208.8">D2</text>
<text x="351.7" y="207.5">1000UF(25V)</text>
<text x="331.6" y="211.7">1N4007</text>
<text x="364.1" y="218.2">C5</text>
<text x="105.5" y="226.8">U6</text>
<text x="333" y="225.2">U7</text>
<text x="80.8" y="232.1">R6</text>
<text x="80.8" y="231.8">1k</text>
<text x="80.8" y="228.6">R5</text>
<text x="105.5" y="230">74HC595D(BJ)</text>
<text x="130.2" y="232.1">R12</text>
<text x="333" y="228.4">15V</text>
<text x="80.8" y="235.3">1k</text>
<text x="80.8" y="238.8">1k</text>
<text x="80.8" y="235.6">R7</text>
<text x="80.8" y="239.2">R8</text>
<text x="130.2" y="235.3">1k</text>
<text x="332.7" y="237.5">D3</text>
<text x="80.8" y="242.4">1k</text>
<text x="80.8" y="245.9">1k</text>
<text x="80.8" y="242.7">R9</text>
<text x="332.7" y="240.7">1N4007</text>
<text x="80.8" y="249.4">1k</text>
<text x="80.8" y="246.2">R10</text>
<text x="80.8" y="249.7">R11</text>
<text x="80.8" y="252.9">1k</text>
</g>
<g font-size="3.2">
<text x="33.2" y="31.6" transform="rotate(-90 33.2 31.6)">40</text>
<text x="34.9" y="40.3" transform="rotate(-90 34.9 40.3)">GND</text>
<text x="25.8" y="56.1">41</text>
<text x="31.3" y="57.9">GND</text>
<text x="343.6" y="58.8" transform="rotate(-90 343.6 58.8)">1</text>
<text x="237.7" y="61.4">1</text>
<text x="237.7" y="64.9">2</text>
<text x="237.7" y="68.4">3</text>
<text x="237.7" y="72">4</text>
<text x="237.7" y="75.5">5</text>
<text x="33.2" y="83.3" transform="rotate(-90 33.2 83.3)">1</text>
<text x="34.9" y="79.8" transform="rotate(-90 34.9 79.8)">GND</text>
<text x="71.9" y="107.2">1</text>
<text x="75.4" y="109">ADJ/GND</text>
<text x="354.1" y="117.8">1</text>
<text x="354.1" y="121.4">2</text>
<text x="354.1" y="124.9">3</text>
<text x="237.9" y="128.4">ADJ/GND</text>
<text x="254.2" y="126.6">1</text>
<text x="380.5" y="142.5">1</text>
<text x="380.5" y="146">2</text>
<text x="380.5" y="149.6">3</text>
<text x="230.2" y="196.8">~</text>
<text x="230.2" y="193.3">~</text>
<text x="91.3" y="258.9">8</text>
<text x="94.8" y="260.7">GND</text>
</g>
<g font-size="3.2" fill="#00f">
<text x="36.7" y="31.6" transform="rotate(-90 36.7 31.6)">39</text>
<text x="40.2" y="31.6" transform="rotate(-90 40.2 31.6)">38</text>
<text x="43.7" y="31.6" transform="rotate(-90 43.7 31.6)">37</text>
<text x="47.3" y="31.6" transform="rotate(-90 47.3 31.6)">36</text>
<text x="50.8" y="31.6" transform="rotate(-90 50.8 31.6)">35</text>
<text x="54.3" y="31.6" transform="rotate(-90 54.3 31.6)">34</text>
<text x="57.9" y="31.6" transform="rotate(-90 57.9 31.6)">33</text>
<text x="61.4" y="31.6" transform="rotate(-90 61.4 31.6)">32</text>
<text x="64.9" y="31.6" transform="rotate(-90 64.9 31.6)">31</text>
<text x="68.4" y="31.6" transform="rotate(-90 68.4 31.6)">30</text>
<text x="72" y="31.6" transform="rotate(-90 72 31.6)">29</text>
<text x="75.5" y="31.6" transform="rotate(-90 75.5 31.6)">28</text>
<text x="79" y="31.6" transform="rotate(-90 79 31.6)">27</text>
<text x="197.3" y="34.9">1</text>
<text x="206.4" y="34.9">2</text>
<text x="264.3" y="31.4">1</text>
<text x="273.4" y="34.9">3</text>
<text x="273.4" y="31.4">2</text>
<text x="38.5" y="38.9" transform="rotate(-90 38.5 38.9)">IO1</text>
<text x="42" y="38.9" transform="rotate(-90 42 38.9)">IO2</text>
<text x="45.5" y="41.6" transform="rotate(-90 45.5 41.6)">TXD0</text>
<text x="49" y="41.9" transform="rotate(-90 49 41.9)">RXD0</text>
<text x="52.6" y="40.9" transform="rotate(-90 52.6 40.9)">IO42</text>
<text x="56.1" y="40.9" transform="rotate(-90 56.1 40.9)">IO41</text>
<text x="59.6" y="40.9" transform="rotate(-90 59.6 40.9)">IO40</text>
<text x="63.1" y="40.9" transform="rotate(-90 63.1 40.9)">IO39</text>
<text x="66.7" y="40.9" transform="rotate(-90 66.7 40.9)">IO38</text>
<text x="70.2" y="40.9" transform="rotate(-90 70.2 40.9)">IO37</text>
<text x="73.7" y="40.9" transform="rotate(-90 73.7 40.9)">IO36</text>
<text x="77.3" y="40.9" transform="rotate(-90 77.3 40.9)">IO35</text>
<text x="80.8" y="38.9" transform="rotate(-90 80.8 38.9)">IO0</text>
<text x="84.3" y="42">IO48</text>
<text x="84.3" y="38.5">IO45</text>
<text x="93.7" y="40.2">25</text>
<text x="93.7" y="36.7">26</text>
<text x="206.4" y="38.5">3</text>
<text x="84.3" y="45.5">IO47</text>
<text x="93.7" y="47.3">23</text>
<text x="93.7" y="43.7">24</text>
<text x="329.2" y="47.3">3</text>
<text x="356.7" y="47.3">2</text>
<text x="84.3" y="52.6">IO14</text>
<text x="84.3" y="49">IO21</text>
<text x="93.7" y="50.8">22</text>
<text x="334.4" y="48.7">VIN</text>
<text x="344.5" y="48.7">VOUT</text>
<text x="84.3" y="59.6">IO12</text>
<text x="84.3" y="56.1">IO13</text>
<text x="93.7" y="57.9">20</text>
<text x="93.7" y="54.3">21</text>
<text x="84.3" y="63.1">IO11</text>
<text x="93.7" y="64.9">18</text>
<text x="93.7" y="61.4">19</text>
<text x="84.3" y="66.7">IO10</text>
<text x="86.3" y="70.2">IO9</text>
<text x="93.7" y="72">16</text>
<text x="93.7" y="68.4">17</text>
<text x="84.3" y="73.7">IO46</text>
<text x="86.3" y="77.3">IO3</text>
<text x="93.7" y="75.5">15</text>
<text x="36.7" y="83.3" transform="rotate(-90 36.7 83.3)">2</text>
<text x="38.5" y="79.8" transform="rotate(-90 38.5 79.8)">3V3</text>
<text x="40.2" y="83.3" transform="rotate(-90 40.2 83.3)">3</text>
<text x="42" y="79.8" transform="rotate(-90 42 79.8)">EN</text>
<text x="43.7" y="83.3" transform="rotate(-90 43.7 83.3)">4</text>
<text x="45.5" y="79.8" transform="rotate(-90 45.5 79.8)">IO4</text>
<text x="47.3" y="83.3" transform="rotate(-90 47.3 83.3)">5</text>
<text x="49" y="79.8" transform="rotate(-90 49 79.8)">IO5</text>
<text x="50.8" y="83.3" transform="rotate(-90 50.8 83.3)">6</text>
<text x="52.6" y="79.8" transform="rotate(-90 52.6 79.8)">IO6</text>
<text x="54.3" y="83.3" transform="rotate(-90 54.3 83.3)">7</text>
<text x="56.1" y="79.8" transform="rotate(-90 56.1 79.8)">IO7</text>
<text x="57.9" y="83.3" transform="rotate(-90 57.9 83.3)">8</text>
<text x="59.6" y="79.8" transform="rotate(-90 59.6 79.8)">IO15</text>
<text x="61.4" y="83.3" transform="rotate(-90 61.4 83.3)">9</text>
<text x="63.1" y="79.8" transform="rotate(-90 63.1 79.8)">IO16</text>
<text x="66.7" y="79.8" transform="rotate(-90 66.7 79.8)">IO17</text>
<text x="70.2" y="79.8" transform="rotate(-90 70.2 79.8)">IO18</text>
<text x="73.7" y="79.8" transform="rotate(-90 73.7 79.8)">IO8</text>
<text x="77.3" y="79.8" transform="rotate(-90 77.3 79.8)">IO19</text>
<text x="80.8" y="79.8" transform="rotate(-90 80.8 79.8)">IO20</text>
<text x="64.9" y="85.3" transform="rotate(-90 64.9 85.3)">10</text>
<text x="68.4" y="85.3" transform="rotate(-90 68.4 85.3)">11</text>
<text x="72" y="85.3" transform="rotate(-90 72 85.3)">12</text>
<text x="75.5" y="85.3" transform="rotate(-90 75.5 85.3)">13</text>
<text x="79" y="85.3" transform="rotate(-90 79 85.3)">14</text>
<text x="124.6" y="103.7">18</text>
<text x="130.1" y="105.5">18</text>
<text x="190.5" y="105.5">17</text>
<text x="196" y="103.7">17</text>
<text x="71.9" y="110.8">2</text>
<text x="75.4" y="112.5">VOUT</text>
<text x="124.6" y="110.8">20</text>
<text x="130.1" y="112.5">20</text>
<text x="137.2" y="113.3" transform="rotate(-90 137.2 113.3)">A12</text>
<text x="140.8" y="113.3" transform="rotate(-90 140.8 113.3)">B1</text>
<text x="144.3" y="113.3" transform="rotate(-90 144.3 113.3)">A9</text>
<text x="147.8" y="113.3" transform="rotate(-90 147.8 113.3)">B4</text>
<text x="151.3" y="113.3" transform="rotate(-90 151.3 113.3)">B5</text>
<text x="154.9" y="113.3" transform="rotate(-90 154.9 113.3)">A8</text>
<text x="158.4" y="113.3" transform="rotate(-90 158.4 113.3)">B6</text>
<text x="161.9" y="113.3" transform="rotate(-90 161.9 113.3)">A7</text>
<text x="165.5" y="113.3" transform="rotate(-90 165.5 113.3)">A6</text>
<text x="169" y="113.3" transform="rotate(-90 169 113.3)">B7</text>
<text x="172.5" y="113.3" transform="rotate(-90 172.5 113.3)">A5</text>
<text x="176" y="113.3" transform="rotate(-90 176 113.3)">B8</text>
<text x="179.6" y="113.3" transform="rotate(-90 179.6 113.3)">B9</text>
<text x="183.1" y="113.3" transform="rotate(-90 183.1 113.3)">A4</text>
<text x="186.6" y="113.3" transform="rotate(-90 186.6 113.3)">B12</text>
<text x="190.1" y="113.3" transform="rotate(-90 190.1 113.3)">A1</text>
<text x="190.5" y="112.5">19</text>
<text x="196" y="110.8">19</text>
<text x="71.9" y="114.3">3</text>
<text x="75.4" y="116.1">VIN</text>
<text x="139" y="119" transform="rotate(-90 139 119)">B1</text>
<text x="142.5" y="119" transform="rotate(-90 142.5 119)">A9</text>
<text x="146" y="119" transform="rotate(-90 146 119)">B4</text>
<text x="149.6" y="119" transform="rotate(-90 149.6 119)">B5</text>
<text x="153.1" y="119" transform="rotate(-90 153.1 119)">A8</text>
<text x="156.6" y="119" transform="rotate(-90 156.6 119)">B6</text>
<text x="160.2" y="119" transform="rotate(-90 160.2 119)">A7</text>
<text x="163.7" y="119" transform="rotate(-90 163.7 119)">A6</text>
<text x="167.2" y="119" transform="rotate(-90 167.2 119)">B7</text>
<text x="170.7" y="119" transform="rotate(-90 170.7 119)">A5</text>
<text x="174.3" y="119" transform="rotate(-90 174.3 119)">B8</text>
<text x="177.8" y="119" transform="rotate(-90 177.8 119)">B9</text>
<text x="181.3" y="119" transform="rotate(-90 181.3 119)">A4</text>
<text x="188.4" y="119" transform="rotate(-90 188.4 119)">A1</text>
<text x="254.2" y="119.6">3</text>
<text x="135.5" y="121" transform="rotate(-90 135.5 121)">A12</text>
<text x="184.9" y="121" transform="rotate(-90 184.9 121)">B12</text>
<text x="243.8" y="124.9">VOUT</text>
<text x="246.8" y="121.4">VIN</text>
<text x="254.2" y="123.1">2</text>
<text x="91.3" y="237.8">2</text>
<text x="91.3" y="234.2">1</text>
<text x="94.8" y="239.5">QC</text>
<text x="94.8" y="236">QB</text>
<text x="115.7" y="239.5">QA</text>
<text x="121.9" y="237.8">15</text>
<text x="91.3" y="244.8">4</text>
<text x="91.3" y="241.3">3</text>
<text x="94.8" y="243.1">QD</text>
<text x="116.9" y="243.1">SI</text>
<text x="121.9" y="241.3">14</text>
<text x="121.9" y="244.8">13</text>
<text x="91.3" y="251.9">6</text>
<text x="91.3" y="248.4">5</text>
<text x="94.8" y="250.1">QF</text>
<text x="94.8" y="246.6">QE</text>
<text x="113.8" y="250.1">RCK</text>
<text x="115.3" y="246.6">G#</text>
<text x="121.9" y="248.4">12</text>
<text x="121.9" y="251.9">11</text>
<text x="91.3" y="255.4">7</text>
<text x="94.8" y="257.2">QH</text>
<text x="94.8" y="253.6">QG</text>
<text x="109.4" y="257.2">SCLR#</text>
<text x="113.8" y="253.6">SCK</text>
<text x="121.9" y="255.4">10</text>
<text x="114.7" y="260.7">Q'H</text>
<text x="121.9" y="258.9">9</text>
</g>
<g font-size="3.2" fill="#f00">
<text x="113.8" y="236">VCC</text>
<text x="121.9" y="234.2">16</text>
</g>
<g font-size="2.5">
<text x="24.7" y="191.9">A</text>
<text x="84.7" y="191.9">A</text>
<text x="142.9" y="186.6">A</text>
<text x="142.9" y="190.1">B</text>
<text x="24.7" y="195.4">B</text>
<text x="84.7" y="195.4">B</text>
<text x="142.9" y="193.7">C</text>
<text x="142.9" y="197.2">D</text>
<text x="24.7" y="199">C</text>
<text x="24.7" y="202.5">D</text>
<text x="84.7" y="199">C</text>
<text x="84.7" y="202.5">D</text>
<text x="142.9" y="200.7">E</text>
<text x="24.7" y="206">E</text>
<text x="24.7" y="209.5">F</text>
<text x="84.7" y="206">E</text>
<text x="84.7" y="209.5">F</text>
<text x="142.9" y="204.3">F</text>
<text x="142.9" y="207.8">G</text>
<text x="164.9" y="207.8">G2</text>
<text x="24.7" y="213.1">G</text>
<text x="46.7" y="213.1">G2</text>
<text x="84.7" y="213.1">G</text>
<text x="106.7" y="213.1">G2</text>
<text x="142.2" y="211.3">DP</text>
<text x="164.9" y="211.3">G1</text>
<text x="24" y="216.6">DP</text>
<text x="46.7" y="216.6">G1</text>
<text x="84" y="216.6">DP</text>
<text x="106.7" y="216.6">G1</text>
</g>
<g font-size="2.5" fill="#a00000">
<text x="273.4" y="200.2">L1</text>
<text x="284.9" y="200.2">L2</text>
</g>
</svg>
